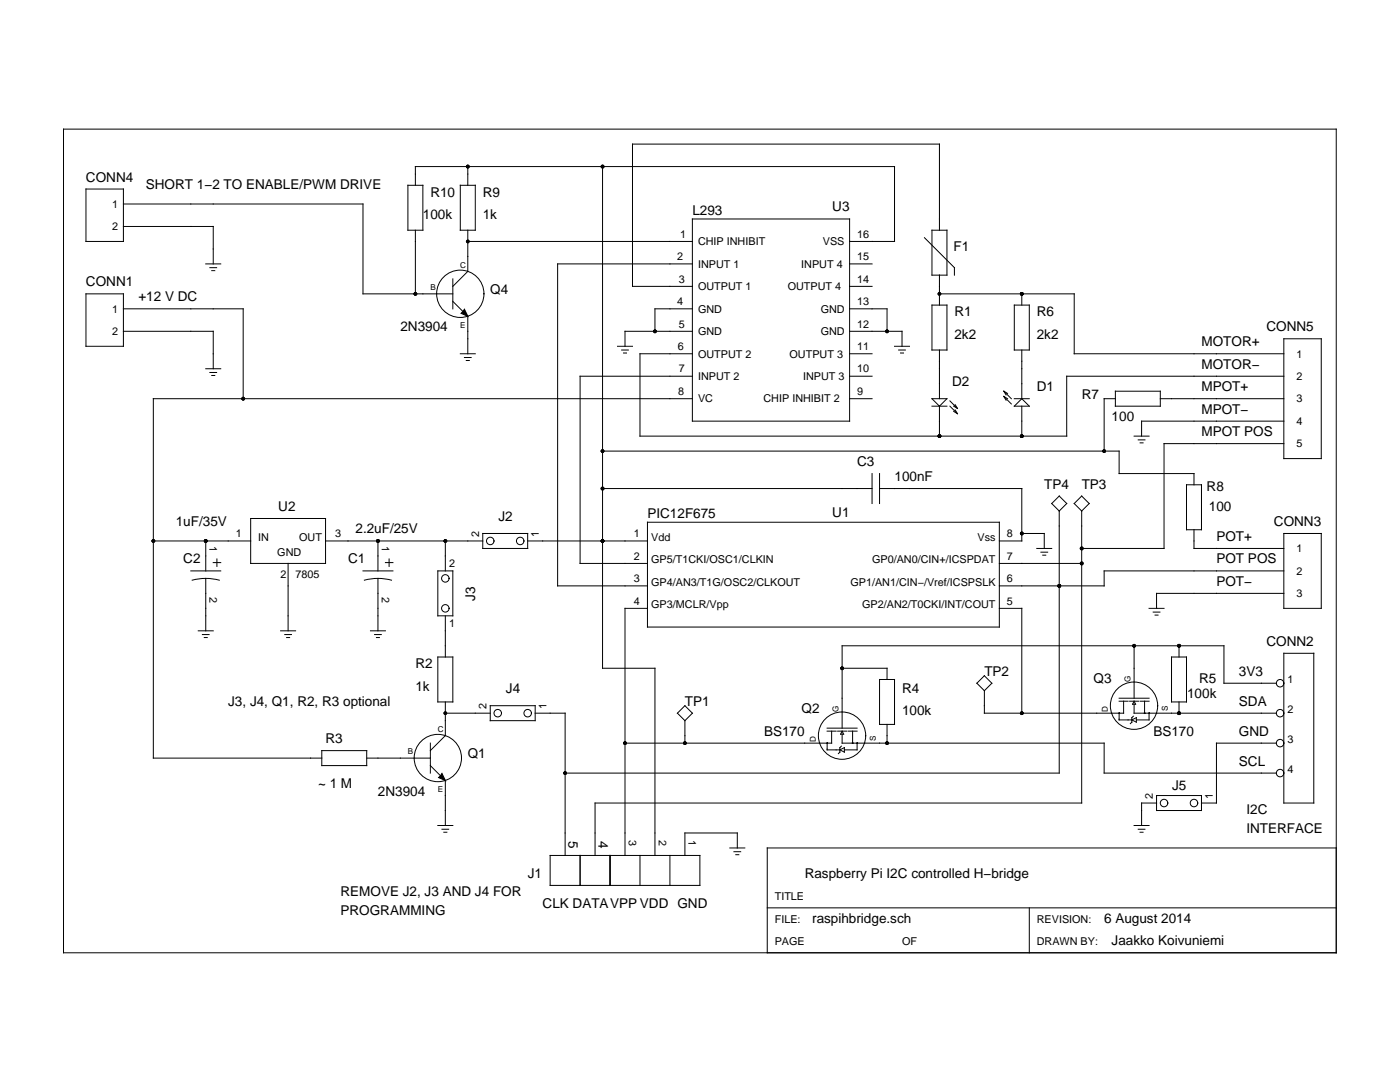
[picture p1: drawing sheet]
<svg xmlns="http://www.w3.org/2000/svg" width="279mm" height="216mm" viewBox="0 0 279 216" stroke-linecap="round" stroke-linejoin="round" font-family="sans-serif">
<g fill="none" stroke="#000" stroke-width=".2">
<path d="M12.7 25.8h254v164.3h-254zM17.2 37.7h7.4v10.5h-7.4zM81.4 37h3v8.9h-3zM82.9 37v-3.8h95.6v15h-8.9M91.9 37h3v8.9h-3zM93.4 33.2v3.8M120.3 33.2v100.1h10.4v37.4M17.2 58.6h7.4v10.5h-7.4zM24.6 40.7h47.8v17.9h18M24.6 45.2h18v7.5M41.1 52.7h3M41.9 53.4h1.3"/>
<path d="M42.3 54h.6M82.9 45.9v12.7M90.4 55.6v6M93.4 48.2h44.8M93.4 45.9v8.3l-3 2.9M138.2 52.7h-26.9v64.2h17.9M138.2 43.7h31.4v40.3h-31.4zM169.6 52.7h4.4M169.6 57.1h4.4M184.5 47.4l6 6v1.5M186 45.9h3v9h-3zM187.5 45.9v-17.1h-61.3v28.3h12"/>
<path d="M187.5 54.9v6M187.5 58.6h26.9v12h41.8M203.9 58.6v2.3M24.6 66.1h18v7.5M24.6 61.6h23.9v18M41.1 73.6h3M41.9 74.3h1.3M42.3 74.9h.6M90.4 60.1l3 3v7.5M91.9 70.6h3M92.7 61.7l.7 1.4-1.4-.6zM92.7 71.3h1.3"/>
<path d="M93.1 71.9h.6M123.2 69.1h3M124.1 69.8h1.3M124.4 70.4h.6M138.2 79.6h-107.6v71.7h33.6M138.2 70.6h-10.5v16.4h85.2v-11.9h43.3M138.2 75.1h-22.4v37.3h13.4M138.2 61.6h-7.5v4.5M138.2 66.1h-13.5v3M169.6 79.6h4.4M169.6 61.6h7.4v4.5M169.6 66.1h10.4v3"/>
<path d="M169.6 70.6h4.4M169.6 75.1h4.4M178.5 69.1h3M179.3 69.8h1.4M179.7 70.4h.6M186 60.9h3v8.9h-3zM186 79.6h3l-1.5 1.4zM187.5 69.8v9.8M200.3 79.1l1.5 1.5M200.3 79.1l.5 .8M200.3 79.1l.8 .5M200.3 78.1l1.5 1.5"/>
<path d="M200.3 78.1l.5 .7M200.3 78.1l.8 .4M202.4 60.9h3v8.9h-3zM202.4 79.6h3M203.9 79.6l1.5 1.4h-3zM203.9 69.8v9.8M222.6 79.6h-2.2v10.4M222.6 78.1h9v2.9h-9zM231.6 79.6h24.6M256.2 67.6h7.5v23.9h-7.5zM120.3 90h103v4.5h15v2.2M120.3 97.5h53.7"/>
<path d="M174 94.5v6M175.5 97.5h28.4v10.4h-4.5M175.5 94.5v6M186 81h3M187.5 81v6M189.6 80l1.5 1.5M189.6 81l1.5 1.5M190.3 81l.8 .5M190.3 82.1l.8 .4M190.6 80.7l.5 .8M190.6 81.8l.5 .7M203.9 81v6"/>
<path d="M215.9 99l1.5 1.5-1.5 1.5-1.5-1.5zM226.3 87h3M227.2 87.8h1.3M227.5 88.4h.6M236.8 96.7h3v9h-3zM256.2 88.5h-23.9v20.9h-16.4M256.2 84h-28.4v3M30.6 107.9h19.4M38.1 113.9h6M38.4 115.8a10.5 10.5 0 0 1 5.4 0M41.1 107.9v6M41.1 115.4v10.5"/>
<path d="M42.6 112.3h1.5M43.3 111.5v1.5M50 103.5h15v8.9h-15zM57.5 112.4v13.5M65 107.9h31.3M72.4 113.9h6M72.7 115.8a10.5 10.5 0 0 1 5.4 0M75.4 107.9v6M75.4 115.4v10.5M76.9 112.3h1.5M77.7 111.5v1.5M87.4 113.9h3v9h-3z"/>
<path d="M88.9 107.9v6M96.3 106.4h9v3h-9zM105.3 107.9h23.9M129.2 104.2h70.2v20.9h-70.2zM199.4 112.4h16.5M203.9 106.4h4.5v3M206.9 109.4h3M207.7 110.2h1.4M208.1 110.8h.6M209.9 100.5l1.5-1.5 1.5 1.5-1.5 1.5zM211.4 102v52.3h-98.6M215.9 102v58.2h-97.1v10.5"/>
<path d="M238.3 105.7v3.7h17.9M256.2 113.9h-35.8v3h-21M256.2 106.4h7.5v15h-7.5zM256.2 118.4h-25.4v3M39.6 125.9h3M40.4 126.6h1.3M40.8 127.2h.6M56 125.9h3M56.8 126.6h1.4M57.2 127.2h.6M73.9 125.9h3M74.8 126.6h1.3"/>
<path d="M75.1 127.2h.6M87.4 131.1h3v9h-3zM88.9 122.9v8.2M129.2 121.4h-4.5v49.3M168.1 133.3h8.9v2.3M175.5 135.6h3v8.9h-3zM196.5 137.8v4.5h27.7v-2.4M196.5 134.8l1.4 1.5-1.4 1.5-1.5-1.5zM199.4 121.4h4.5v20.9M223.3 139.3h6M223.3 139.9h1.8M225.4 139.9h1.8"/>
<path d="M226.3 128.9v10.4M226.3 139.9l.3 .6h-.6zM227.5 139.9h1.8M228.4 139.9v2.4M229.3 121.4h3M230.1 122.1h1.4M230.5 122.7h.6M233.8 131.1h3v9h-3zM235.3 128.9v2.2M254.7 136.3h-10.4v-7.4h-76.2v16.4M256.2 130.4h6v29.8h-6zM64.2 149.8h9v3h-9z"/>
<path d="M73.2 151.3h12.7M85.9 152.8l3 3v8.9M85.9 148.3v6M88.2 154.3l.7 1.5-1.4-.6zM88.9 140.1v6.7l-3 3M88.9 142.3h8.9M97.8 140.8h9v3h-9zM106.8 142.3h6v28.4M136.7 143.8v4.5M136.7 140.8l1.5 1.5-1.5 1.5-1.5-1.5zM165.1 145.3h6M165.1 145.9h1.8"/>
<path d="M165.1 148.3v1.3h2.5M166 145.9v2.4h-41.3M167.2 145.9h1.8M167.6 149.6l.9-.4v.9zM167.9 148.9l-.3 .3v.9l-.3 .3M168.1 146.5v1.8h52.3v6h34.3M168.1 145.9l.3 .6h-.6zM169.3 145.9h1.8M170.2 145.9v2.4M171.1 148.3v1.3h-2.6M177 144.5v3.8M223.3 142.3v1.4h2.6"/>
<path d="M225.9 143.7l.9-.5v.9zM226.2 142.9l-.3 .3v.9l-.3 .3M226.3 140.5v1.8h28.4M229.3 142.3v1.4h-2.5M230.8 158.7h9v3h-9zM235.3 140.1v2.2M254.7 148.3h-11.9v11.9h-3M87.4 164.7h3M88.2 165.5h1.3M88.6 166.1h.6M109.8 170.7h29.9v6h-29.9zM115.8 170.7v6"/>
<path d="M121.7 170.7v6M127.7 170.7v6M133.7 170.7v6M145.7 169.2h2.9M146.5 169.9h1.3M146.8 170.5h.6M147.1 169.2v-3h-10.4v4.5M226.3 164.7h3M227.2 165.5h1.3M227.5 166.1h.6M230.8 160.2h-3v4.5M266.7 169.2h-113.6v20.9"/>
<path d="M153.1 181.2h113.6M205.4 181.2v8.9"/>
<circle cx="91.9" cy="58.6" r="4.7"/>
<circle cx="88.9" cy="115.4" r=".75"/>
<circle cx="97.8" cy="107.9" r=".75"/>
<circle cx="103.8" cy="107.9" r=".75"/>
<circle cx="88.9" cy="121.4" r=".75"/>
<circle cx="255.5" cy="136.3" r=".75"/>
<circle cx="87.4" cy="151.3" r="4.7"/>
<circle cx="99.3" cy="142.3" r=".75"/>
<circle cx="105.3" cy="142.3" r=".75"/>
<circle cx="165.1" cy="148.3" r=".07"/>
<circle cx="168" cy="146.8" r="4.7"/>
<circle cx="170.2" cy="148.3" r=".07"/>
<circle cx="171.1" cy="148.3" r=".07"/>
<circle cx="223.3" cy="142.3" r=".07"/>
<circle cx="226.3" cy="140.8" r="4.7"/>
<circle cx="228.4" cy="142.3" r=".07"/>
<circle cx="229.3" cy="142.3" r=".07"/>
<circle cx="255.5" cy="154.3" r=".75"/>
<circle cx="255.5" cy="148.3" r=".75"/>
<circle cx="255.5" cy="142.3" r=".75"/>
<circle cx="232.3" cy="160.2" r=".75"/>
<circle cx="238.3" cy="160.2" r=".75"/>
</g>
<g fill="#000">
<path d="M92.7 61.7l.7 1.4-1.4-.6zM88.2 154.3l.7 1.5-1.4-.6z"/>
<circle cx="93.4" cy="33.2" r=".37"/>
<circle cx="120.3" cy="33.2" r=".37"/>
<circle cx="82.9" cy="58.6" r=".37"/>
<circle cx="93.4" cy="48.2" r=".37"/>
<circle cx="187.5" cy="58.6" r=".37"/>
<circle cx="203.9" cy="58.6" r=".37"/>
<circle cx="48.5" cy="79.6" r=".37"/>
<circle cx="130.7" cy="66.1" r=".37"/>
<circle cx="177" cy="66.1" r=".37"/>
<circle cx="120.3" cy="97.5" r=".37"/>
<circle cx="120.3" cy="90" r=".37"/>
<circle cx="187.5" cy="87" r=".37"/>
<circle cx="203.9" cy="87" r=".37"/>
<circle cx="220.4" cy="90" r=".37"/>
<circle cx="30.6" cy="107.9" r=".37"/>
<circle cx="41.1" cy="107.9" r=".37"/>
<circle cx="75.4" cy="107.9" r=".37"/>
<circle cx="88.9" cy="107.9" r=".37"/>
<circle cx="120.3" cy="107.9" r=".37"/>
<circle cx="203.9" cy="106.4" r=".37"/>
<circle cx="211.4" cy="116.9" r=".37"/>
<circle cx="215.9" cy="112.4" r=".37"/>
<circle cx="215.9" cy="109.4" r=".37"/>
<circle cx="168.1" cy="133.3" r=".37"/>
<circle cx="226.3" cy="128.9" r=".37"/>
<circle cx="235.3" cy="128.9" r=".37"/>
<circle cx="88.9" cy="142.3" r=".37"/>
<circle cx="112.8" cy="154.3" r=".37"/>
<circle cx="124.7" cy="148.3" r=".37"/>
<circle cx="136.7" cy="148.3" r=".37"/>
<circle cx="165.1" cy="148.3" r=".07"/>
<circle cx="170.2" cy="148.3" r=".07"/>
<circle cx="171.1" cy="148.3" r=".07"/>
<circle cx="177" cy="148.3" r=".37"/>
<circle cx="203.9" cy="142.3" r=".37"/>
<circle cx="223.3" cy="142.3" r=".07"/>
<circle cx="228.4" cy="142.3" r=".07"/>
<circle cx="229.3" cy="142.3" r=".07"/>
<circle cx="235.3" cy="142.3" r=".37"/>
</g>
<g font-size="2.7">
<text x="17.2" y="36.2">CONN4</text>
<text x="29.1" y="37.7">SHORT 1−2 TO ENABLE/PWM DRIVE</text>
<text x="85.9" y="39.2">R10</text>
<text x="96.3" y="39.2">R9</text>
<text x="84.4" y="43.7">100k</text>
<text x="96.3" y="43.7">1k</text>
<text x="138.2" y="42.9">L293</text>
<text x="166.1" y="42.2">U3</text>
<text x="190.3" y="50.1">F1</text>
<text x="17.2" y="57.1">CONN1</text>
<text x="97.8" y="58.6">Q4</text>
<text x="27.6" y="60.1">+12 V DC</text>
<text x="190.5" y="63.1">R1</text>
<text x="206.9" y="63.1">R6</text>
<text x="79.9" y="66.1">2N3904</text>
<text x="190.5" y="67.6">2k2</text>
<text x="206.9" y="67.6">2k2</text>
<text x="239.8" y="69.1">MOTOR+</text>
<text x="252.8" y="66.1">CONN5</text>
<text x="190" y="77">D2</text>
<text x="239.8" y="73.6">MOTOR−</text>
<text x="206.9" y="78.1">D1</text>
<text x="215.9" y="79.6">R7</text>
<text x="239.8" y="78.1">MPOT+</text>
<text x="239.8" y="82.5">MPOT−</text>
<text x="221.9" y="84">100</text>
<text x="239.8" y="87">MPOT POS</text>
<text x="171.1" y="93">C3</text>
<text x="178.5" y="96">100nF</text>
<text x="55.5" y="102">U2</text>
<text x="208.4" y="97.5">TP4</text>
<text x="215.9" y="97.5">TP3</text>
<text x="240.8" y="98">R8</text>
<text x="241.3" y="102">100</text>
<text x="35.1" y="105">1uF/35V</text>
<text x="70.9" y="106.4">2.2uF/25V</text>
<text x="99.5" y="103.9">J2</text>
<text x="129.2" y="103.5">PIC12F675</text>
<text x="166.1" y="103.2">U1</text>
<text x="242.8" y="107.9">POT+</text>
<text x="254.2" y="105">CONN3</text>
<text x="36.6" y="112.4">C2</text>
<text x="69.5" y="112.4">C1</text>
<text x="242.8" y="112.4">POT POS</text>
<text x="94.9" y="119.9" transform="rotate(-90 94.9 119.9)">J3</text>
<text x="242.8" y="116.9">POT−</text>
<text x="252.8" y="128.9">CONN2</text>
<text x="82.9" y="133.3">R2</text>
<text x="82.9" y="137.8">1k</text>
<text x="196.5" y="134.8">TP2</text>
<text x="218.3" y="136.3">Q3</text>
<text x="239.3" y="136.3">R5</text>
<text x="247.3" y="134.8">3V3</text>
<text x="45.5" y="140.8">J3, J4, Q1, R2, R3 optional</text>
<text x="101" y="138.3">J4</text>
<text x="136.7" y="140.8">TP1</text>
<text x="160" y="142.3">Q2</text>
<text x="180" y="138.3">R4</text>
<text x="180" y="142.8">100k</text>
<text x="236.9" y="139.3">100k</text>
<text x="247.3" y="140.8">SDA</text>
<text x="65" y="148.3">R3</text>
<text x="152.5" y="146.8">BS170</text>
<text x="230.2" y="146.8">BS170</text>
<text x="247.3" y="146.8">GND</text>
<text x="93.4" y="151.3">Q1</text>
<text x="247.3" y="152.8">SCL</text>
<text x="63.5" y="157.2">~ 1 M</text>
<text x="75.4" y="158.7">2N3904</text>
<text x="233.9" y="157.7">J5</text>
<text x="113.5" y="167.8" transform="rotate(90 113.5 167.8)">5</text>
<text x="119.4" y="167.8" transform="rotate(90 119.4 167.8)">4</text>
<text x="248.7" y="162.3">I2C</text>
<text x="248.7" y="166.2">INTERFACE</text>
<text x="68" y="178.8">REMOVE J2, J3 AND J4 FOR</text>
<text x="105.3" y="175.2">J1</text>
<text x="160.6" y="175.2">Raspberry Pi I2C controlled H−bridge</text>
<text x="68" y="182.6">PROGRAMMING</text>
<text x="108.3" y="181.2">CLK DATAVPP VDD GND</text>
<text x="162.1" y="184.1">raspihbridge.sch</text>
<text x="220.4" y="184.1">6 August 2014</text>
<text x="221.9" y="188.6">Jaakko Koivuniemi</text>
</g>
<g font-size="2.2">
<text x="22.4" y="41.5">1</text>
<text x="22.4" y="45.9">2</text>
<text x="135.7" y="47.4">1</text>
<text x="171.1" y="47.4">16</text>
<text x="135.1" y="51.9">2</text>
<text x="139.3" y="53.4">INPUT 1</text>
<text x="139.3" y="48.9">CHIP INHIBIT</text>
<text x="159.9" y="53.4">INPUT 4</text>
<text x="164.2" y="48.9">VSS</text>
<text x="171.1" y="51.9">15</text>
<text x="135.5" y="56.4">3</text>
<text x="139.3" y="57.9">OUTPUT 1</text>
<text x="157.2" y="57.9">OUTPUT 4</text>
<text x="171.1" y="56.4">14</text>
<text x="22.4" y="62.4">1</text>
<text x="135.1" y="60.9">4</text>
<text x="135.5" y="65.4">5</text>
<text x="139.3" y="62.4">GND</text>
<text x="163.8" y="62.4">GND</text>
<text x="171.1" y="60.9">13</text>
<text x="171.1" y="65.4">12</text>
<text x="22.4" y="66.9">2</text>
<text x="135.3" y="69.8">6</text>
<text x="139.3" y="71.3">OUTPUT 2</text>
<text x="139.3" y="66.9">GND</text>
<text x="157.6" y="71.3">OUTPUT 3</text>
<text x="163.8" y="66.9">GND</text>
<text x="171.1" y="69.8">11</text>
<text x="258.8" y="71.3">1</text>
<text x="135.5" y="74.3">7</text>
<text x="139.3" y="75.8">INPUT 2</text>
<text x="160.3" y="75.8">INPUT 3</text>
<text x="171.1" y="74.3">10</text>
<text x="258.8" y="75.8">2</text>
<text x="135.4" y="78.8">8</text>
<text x="139.3" y="80.3">VC</text>
<text x="152.4" y="80.3">CHIP INHIBIT 2</text>
<text x="171.1" y="78.8">9</text>
<text x="258.8" y="80.3">3</text>
<text x="258.8" y="84.8">4</text>
<text x="258.8" y="89.3">5</text>
<text x="47" y="107.2">1</text>
<text x="51.5" y="107.9">IN</text>
<text x="59.7" y="107.9">OUT</text>
<text x="66.9" y="107.2">3</text>
<text x="95.6" y="107.2" transform="rotate(-90 95.6 107.2)">2</text>
<text x="107.6" y="107.2" transform="rotate(-90 107.6 107.2)">1</text>
<text x="126.5" y="107.2">1</text>
<text x="130" y="107.9">Vdd</text>
<text x="195.1" y="107.9">Vss</text>
<text x="200.9" y="107.2">8</text>
<text x="41.8" y="109" transform="rotate(90 41.8 109)">1</text>
<text x="55.3" y="110.9">GND</text>
<text x="76.2" y="109" transform="rotate(90 76.2 109)">1</text>
<text x="89.6" y="113.2">2</text>
<text x="126.5" y="111.7">2</text>
<text x="130" y="112.4">GP5/T1CKI/OSC1/CLKIN</text>
<text x="174" y="112.4">GP0/AN0/CIN+/ICSPDAT</text>
<text x="200.9" y="111.7">7</text>
<text x="258.8" y="110.2">1</text>
<text x="41.8" y="119.1" transform="rotate(90 41.8 119.1)">2</text>
<text x="56" y="115.4">2</text>
<text x="59" y="115.4">7805</text>
<text x="76.2" y="119.1" transform="rotate(90 76.2 119.1)">2</text>
<text x="126.5" y="116.2">3</text>
<text x="130" y="116.9">GP4/AN3/T1G/OSC2/CLKOUT</text>
<text x="169.7" y="116.9">GP1/AN1/CIN−/Vref/ICSPSLK</text>
<text x="200.9" y="116.2">6</text>
<text x="258.8" y="114.7">2</text>
<text x="258.8" y="119.1">3</text>
<text x="89.6" y="125.1">1</text>
<text x="126.5" y="120.6">4</text>
<text x="130" y="121.4">GP3/MCLR/Vpp</text>
<text x="172.1" y="121.4">GP2/AN2/T0CKI/INT/COUT</text>
<text x="200.9" y="120.6">5</text>
<text x="257" y="136.3">1</text>
<text x="97.1" y="141.6" transform="rotate(-90 97.1 141.6)">2</text>
<text x="109" y="141.6" transform="rotate(-90 109 141.6)">1</text>
<text x="257" y="142.3">2</text>
<text x="257" y="148.3">3</text>
<text x="257" y="154.3">4</text>
<text x="230.1" y="159.5" transform="rotate(-90 230.1 159.5)">2</text>
<text x="242" y="159.5" transform="rotate(-90 242 159.5)">1</text>
<text x="125.5" y="167.7" transform="rotate(90 125.5 167.7)">3</text>
<text x="131.5" y="167.7" transform="rotate(90 131.5 167.7)">2</text>
<text x="137.4" y="167.7" transform="rotate(90 137.4 167.7)">1</text>
<text x="154.6" y="179.7">TITLE</text>
<text x="154.6" y="184.1">FILE:</text>
<text x="206.9" y="184.1">REVISION:</text>
<text x="154.6" y="188.6">PAGE</text>
<text x="180" y="188.6">OF</text>
<text x="206.9" y="188.6">DRAWN BY:</text>
</g>
<g font-size="1.6">
<text x="91.9" y="53.4">C</text>
<text x="85.9" y="57.9">B</text>
<text x="91.9" y="65.4">E</text>
<text x="225.6" y="136.1" transform="rotate(-90 225.6 136.1)">G</text>
<text x="167.3" y="142.1" transform="rotate(-90 167.3 142.1)">G</text>
<text x="221.1" y="142" transform="rotate(-90 221.1 142)">D</text>
<text x="233.1" y="141.9" transform="rotate(-90 233.1 141.9)">S</text>
<text x="87.4" y="146">C</text>
<text x="162.8" y="148" transform="rotate(-90 162.8 148)">D</text>
<text x="174.8" y="147.9" transform="rotate(-90 174.8 147.9)">S</text>
<text x="81.4" y="150.5">B</text>
<text x="87.4" y="158">E</text>
</g>
</svg>
